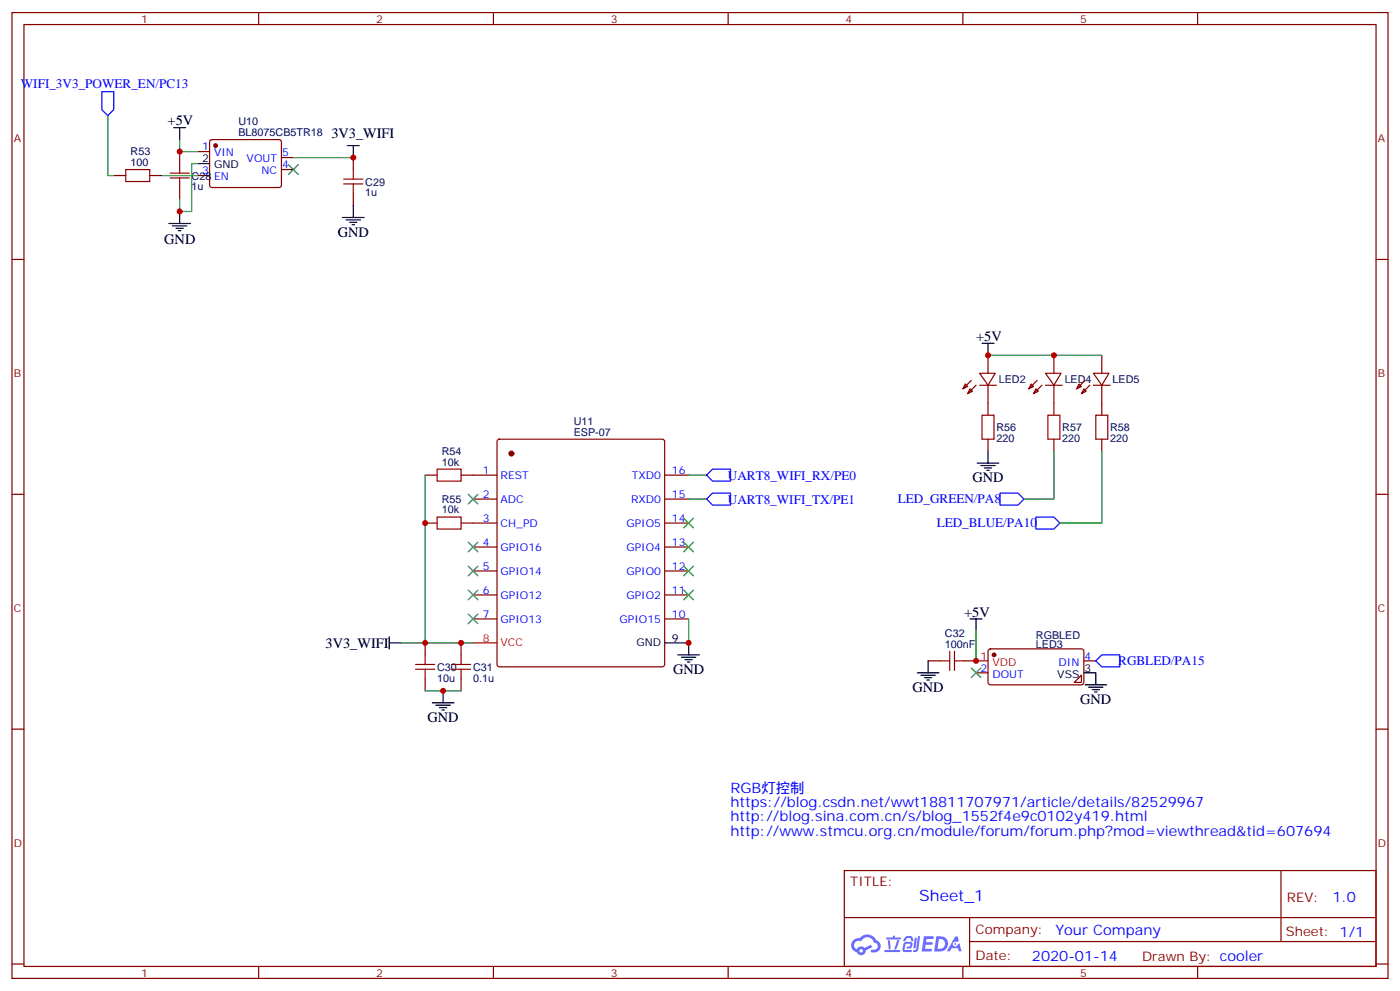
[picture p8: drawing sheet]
<svg xmlns="http://www.w3.org/2000/svg" width="412mm" height="292mm" viewBox="0 0 412 292" stroke-linecap="round" stroke-linejoin="round" font-family="sans-serif">
<g fill="none" stroke="#870000" stroke-width=".35">
<path d="M3.5 3.7h405.4v284.3h-405.4zM7.1 7.2h398.2v277.3h-398.2zM76.2 3.7v3.5M145.3 3.7v3.5M214.5 3.7v3.5M283.6 3.7v3.5M352.8 3.7v3.5M3.5 76.4h3.6M405.3 76.4h3.6M3.5 145.5h3.6M405.3 145.5h3.6M3.5 214.7h3.6"/>
<path d="M405.3 214.7h3.6M248.7 256.3h156.6v28.2h-156.6zM377.3 256.3v20.9M248.7 270.1h156.5M285.6 277.2h119.6M285.6 270.1v14.2M3.5 283.8h3.6M76.2 284.5v3.5M145.3 284.5v3.5M214.5 284.5v3.5M283.6 284.5v3.5M352.8 284.5v3.5"/>
<path d="M405.3 283.8h3.6"/>
</g>
<g fill="#5487ff">
<path d="M272.1 275.6h2.6l.3 .2-.1 .6h-2l-.1 1h1.6l.4 .4-.4 .3h-1.7l-.2 1.2 1.8 .1 .3 .3-.2 .4h-2.9z"/>
<path d="M281.4 275.7h.7l.4 1.3-.7 .3a.74 .74 0 0 0-1.1 .3 .74 .74 0 0 0 .5 1.1 .74 .74 0 0 0 .9-.7l.5-.3 .7 2.4h-.9l-.2-1h-1.9l-.5 1h-.9z"/>
<path d="M269.5 276.1h.6l-.4 2.9a.31 .31 0 0 1-.3 .3 .31 .31 0 0 1-.3-.3z"/>
<path d="M270.4 275.6h.6l-.5 4a.89 .89 0 0 1-.7 .7 .89 .89 0 0 1-.9-.3l1-.5z"/>
<path d="M266.8 275.8l.6-.2 1.2 .1 .5 1.3-.6 .1-.4-.9-1 .1a.95 .95 0 0 1-1 .8l-.1-.2z"/>
<path d="M266.4 277.5l1.8-.2a1.04 1.04 0 0 1 .6 1.1 1.04 1.04 0 0 1-.8 .9h-.7a.29 .29 0 0 1-.3-.4 .29 .29 0 0 1 .3-.2h.7l.2-.8h-1.4l-.4 1.7 1.9 .1a.29 .29 0 0 1 .3 .3 .29 .29 0 0 1-.3 .3h-2l-.4-.3 .2-2.1z"/>
<path d="M260.5 279.7h4.4a.3 .3 0 0 1 .3 .3 .3 .3 0 0 1-.3 .3h-4.3z"/>
<path d="M264.3 276.8h.6l-.5 1.6a1.02 1.02 0 0 1-.7 1.2l-.2-.3z"/>
<path d="M261.5 276.8h.6l.3 2.4-.3 .3-.3-.2z"/>
<path d="M261.1 276h1.9l.2-.5h.5l-.1 .5h1.5a.29 .29 0 0 1 .3 .3 .29 .29 0 0 1-.3 .3h-3.9z"/>
<path d="M275.8 275.6l-.6 4.5h1.4a2.27 2.27 0 0 0 2.7-2.3 2.27 2.27 0 0 0-2.7-2.2zM276.6 276.4a1.5 1.5 0 0 1 1.8 1.6 1.5 1.5 0 0 1-1.9 1.3h-.3z"/>
<path d="M251.4 276.8a2.09 2.09 0 0 0 1 3.5 1.37 1.37 0 0 0 1.5 .9 1.37 1.37 0 0 0 1.1-1.4l2-1-.5-.7-1.8 1a1.4 1.4 0 0 0-2.3 .4 1.32 1.32 0 0 1-.6-1.9 1.32 1.32 0 0 1 1.9-.4 2.02 2.02 0 0 1 2-1.3 2.02 2.02 0 0 1 1.8 1.6 1.09 1.09 0 0 1 1.1 1.4 1.09 1.09 0 0 1-1.6 .7 .41 .41 0 0 0-.5 .3 .41 .41 0 0 0 .4 .5 1.89 1.89 0 0 0 2.4-1.2 1.89 1.89 0 0 0-1.2-2.4 2.98 2.98 0 0 0-5-.6l-1 .1zM253.2 279.9a.52 .52 0 0 1 1 0 .52 .52 0 0 1-1 0z"/>
<circle cx="281.4" cy="277.9" r=".28"/>
</g>
<g fill="none" stroke="#a10000" stroke-width=".35">
<path d="M37 49.9h7.1v3.5h-7.1zM50.1 52.4h5.6M50.1 51h5.6M52.9 48.2v2.8M52.9 52.4v2.8M101.2 54.2h5.7M101.2 52.7h5.7M104.1 49.9v2.8M104.1 54.2v2.8M128.8 138.1h7v3.5h-7zM289.3 122.2h3.5v7.1h-3.5zM308.7 122.2h3.5v7.1h-3.5z"/>
<path d="M322.8 122.2h3.5v7.1h-3.5zM128.8 152.2h7v3.6h-7zM122.4 197h5.7M122.4 195.6h5.7M125.2 192.8v2.8M125.2 197v2.8M133 197h5.6M133 195.6h5.6M135.8 192.8v2.8M135.8 197v2.8M276.9 194.6h2.9M279.8 191.7v5.7"/>
<path d="M281.2 194.6h2.8M281.2 191.7v5.7"/>
</g>
<g fill="none" stroke="#870000" stroke-width=".35">
<path d="M33.5 51.7h3.5M44.1 51.7h3.5M52.9 44.6v3.6M52.9 55.2v3.5M58.2 44.6h3.5M58.2 51.7h3.5M62 41.3l.4-.2 20.1 .1 .4 .6-.1 13-.6 .4-20-.1-.5-.6v-12.7zM82.9 49.9h3.5M82.9 46.4h3.5M104.1 46.4v3.5M104.1 57v3.5M284.3 113.1l.7 .7-1.4 .7z"/>
<path d="M285.8 114.5l.7 .7-1.5 .7zM286.1 112l-2.5 2.5M287.5 113.4l-2.5 2.5M288.6 109.9h4.6l-2.2 3.5zM288.6 113.4h4.9M291 104.6v5.3M291 113.4v8.8M303.7 113.1l.7 .7-1.4 .7zM305.2 114.5l.7 .7-1.5 .7zM305.5 112l-2.5 2.5M306.9 113.4l-2.5 2.5M308 109.9h4.6l-2.2 3.5z"/>
<path d="M308 113.4h4.9M310.4 104.6v5.3M310.4 113.4v8.8M317.9 113.1l.7 .7-1.5 .7zM319.3 114.5l.7 .7-1.4 .7zM319.6 112l-2.5 2.5M321 113.4l-2.4 2.5M322.1 109.9h4.6l-2.1 3.5zM322.1 113.4h4.9M324.6 104.6v5.3M324.6 113.4v8.8M125.2 139.9h3.6"/>
<path d="M135.8 139.9h10.6M146.6 129.5l.5-.2h48l.5 .2 .2 .5v65.6l-.2 .5-.5 .2h-48l-.5-.2-.2-.5v-65.6zM195.8 139.9h7M291 129.3v3.5M310.4 129.3v3.5M324.6 129.3v3.5M125.2 154h3.6M135.8 154h10.6M139.3 146.9h7.1M195.8 146.9h7M195.8 154h7M139.3 161h7.1"/>
<path d="M139.3 168.1h7.1M139.3 175.2h7.1M195.8 161h7M195.8 168.1h7M195.8 175.2h7M125.2 189.3v3.5M125.2 199.8v3.6M135.8 189.3v3.5M135.8 199.8v3.6M139.3 182.2h7.1M195.8 182.2h7M273.4 194.6h3.5"/>
<path d="M284 194.6h3.5M287.5 198.1h3.5M291.3 191.2l.4-.2 27.1 .1 .5 .6-.1 9.5-.6 .4-27.1-.1-.5-.6v-9.2zM318.6 198.8v2.1h-2.2zM319.3 194.6h3.5"/>
</g>
<g fill="#870000" stroke="#870000" stroke-width=".35">
<circle cx="292.8" cy="192.8" r=".53"/>
<circle cx="63.5" cy="42.9" r=".53"/>
<circle cx="150.6" cy="133.5" r=".71"/>
</g>
<path d="M139.3 189.3h7.1M287.5 194.6h3.5" fill="none" stroke="#f00" stroke-width=".35"/>
<g fill="none" stroke="#000" stroke-width=".35">
<path d="M51.2 37.6h3.5M52.9 37.6v3.5M58.2 48.2h3.5M102.3 42.9h3.5M104.1 42.9v3.5M49.7 65.8h6.4M50.8 66.5h4.2M51.9 67.2h2.1M52.6 67.9h.7M52.9 62.3v3.5M100.9 64h6.3M102 64.7h4.2"/>
<path d="M103 65.4h2.1M103.7 66.1h.7M104.1 60.5v3.5M289.3 101.1h3.5M291 101.1v3.5M287.9 136.3h6.3M288.9 137.1h4.3M290 137.8h2.1M290.7 138.5h.7M291 132.8v3.5M114.7 189.3h3.5M114.7 187.5v3.5"/>
<path d="M195.8 189.3h7v3.5M199.7 192.8h6.3M200.7 193.5h4.3M201.8 194.2h2.1M202.5 194.9h.7M270.2 198.1h6.4M271.3 198.8h4.2M272.3 199.5h2.2M273.4 194.6v3.5M285.8 182.2h3.5M287.5 182.2v3.5M319.3 198.1h3.5v3.5"/>
<path d="M127.4 206.9h6.3M128.4 207.6h4.2M129.5 208.3h2.1M130.2 209h.7M130.5 203.4v3.5M273 200.2h.8M319.6 201.6h6.4M320.7 202.3h4.2M321.7 203h2.1M322.4 203.7h.7"/>
</g>
<path d="M30 27h3.5v5.3l-1.8 1.7-1.7-1.7zM208.1 139.9l1.8-1.8h5.3v3.5h-5.3zM208.1 146.9l1.8-1.7h5.3v3.5h-5.3zM294.6 145.2h5.3l1.7 1.7-1.7 1.8h-5.3zM305.2 152.2h5.2l1.8 1.8-1.8 1.8h-5.2zM322.8 194.6l1.8-1.8h5.2v3.5h-5.2z" fill="none" stroke="#00f" stroke-width=".35"/>
<g fill="none" stroke="#008700" stroke-width=".35">
<path d="M31.7 34v17.7h1.8M47.6 51.7h10.6M52.9 41.1v3.5h5.3M58.2 48.2h-1.8v14.1h-3.5v-3.6M86.4 46.4h17.7M291 104.6h33.6M125.2 139.9v49.4M202.8 139.9h5.3M310.4 132.8v14.1h-8.8M324.6 132.8v21.2h-12.4M202.8 146.9h5.3M118.2 189.3h21.1"/>
<path d="M202.8 182.2v7.1M287.5 185.7v8.9M125.2 203.4h10.6"/>
</g>
<g fill="#c00">
<circle cx="310.4" cy="104.6" r=".88"/>
<circle cx="291" cy="104.6" r=".88"/>
<circle cx="135.8" cy="189.3" r=".88"/>
<circle cx="125.2" cy="189.3" r=".88"/>
<circle cx="125.2" cy="154" r=".88"/>
<circle cx="287.5" cy="194.6" r=".88"/>
<circle cx="52.9" cy="62.3" r=".88"/>
<circle cx="104.1" cy="46.4" r=".88"/>
<circle cx="52.9" cy="44.6" r=".88"/>
<circle cx="202.8" cy="189.3" r=".88"/>
<circle cx="130.5" cy="203.4" r=".88"/>
</g>
<g fill="#c00" stroke="#008700" stroke-width=".35">
<path d="M286.1 196.7l2.8 2.8zM288.9 196.7l-2.8 2.8z"/>
<path d="M85 48.5l2.8 2.8zM87.8 48.5l-2.8 2.8z"/>
<path d="M137.9 145.5l2.9 2.8zM140.8 145.5l-2.9 2.8z"/>
<path d="M137.9 159.6l2.9 2.9zM140.8 159.6l-2.9 2.9z"/>
<path d="M137.9 166.7l2.9 2.8zM140.8 166.7l-2.9 2.8z"/>
<path d="M137.9 173.7l2.9 2.9zM140.8 173.7l-2.9 2.9z"/>
<path d="M137.9 180.8l2.9 2.8zM140.8 180.8l-2.9 2.8z"/>
<path d="M201.4 152.6l2.9 2.8zM204.3 152.6l-2.9 2.8z"/>
<path d="M201.4 159.6l2.9 2.9zM204.3 159.6l-2.9 2.9z"/>
<path d="M201.4 166.7l2.9 2.8zM204.3 166.7l-2.9 2.8z"/>
<path d="M201.4 173.7l2.9 2.9zM204.3 173.7l-2.9 2.9z"/>
</g>
<text font-size="4.6" fill="#00f" x="270.8" y="265.3">Sheet_1</text>
<g font-size="4.2">
<text x="49.4" y="36.9">+5V</text>
<text x="97.6" y="40.7">3V3_WIFI</text>
<text x="48.4" y="71.9">GND</text>
<text x="99.5" y="69.7">GND</text>
<text x="287.5" y="100.4">+5V</text>
<text x="286.5" y="142">GND</text>
<text x="284" y="181.5">+5V</text>
<text x="95.9" y="190.7">3V3_WIFI</text>
<text x="198.3" y="198.4">GND</text>
<text x="268.8" y="203.7">GND</text>
<text x="318.2" y="207.3">GND</text>
<text x="125.9" y="212.5">GND</text>
</g>
<g font-size="4.2" fill="#00f">
<text x="215.2" y="233.4">RGB灯控制</text>
<text x="215.2" y="237.6">https://blog.csdn.net/wwt18811707971/article/details/82529967</text>
<text x="215.2" y="241.8">http://blog.sina.com.cn/s/blog_1552f4e9c0102y419.html</text>
<text x="215.2" y="246.1">http://www.stmcu.org.cn/module/forum/forum.php?mod=viewthread&amp;tid=607694</text>
<text x="392.5" y="265.6">1.0</text>
<text x="310.9" y="275.1">Your Company</text>
<text x="304" y="282.9">2020-01-14</text>
</g>
<g font-size="3.9" fill="#00f">
<text x="6.1" y="25.9">WIFI_3V3_POWER_EN/PC13</text>
<text x="214.4" y="141.2">UART8_WIFI_RX/PE0</text>
<text x="214.4" y="148.2">UART8_WIFI_TX/PE1</text>
<text x="264.5" y="148.2">LED_GREEN/PA8</text>
<text x="275.9" y="155.2">LED_BLUE/PA10</text>
<text x="329.4" y="195.8">RGBLED/PA15</text>
</g>
<g font-size="3.9" fill="#800">
<text x="250.5" y="260.9">TITLE:</text>
<text x="379.1" y="265.6">REV:</text>
<text x="287.4" y="275.1">Company:</text>
<text x="378.7" y="275.7">Sheet: 1/1</text>
<text x="287.4" y="282.8">Date:</text>
<text x="336.4" y="282.8">Drawn By: cooler</text>
</g>
<g font-size="3.2" fill="#800">
<text x="41.6" y="6.7">1</text>
<text x="110.8" y="6.7">2</text>
<text x="179.9" y="6.7">3</text>
<text x="249.1" y="6.7">4</text>
<text x="318.2" y="6.7">5</text>
<text x="4.1" y="41.8">A</text>
<text x="405.9" y="41.8">A</text>
<text x="4.1" y="110.9">B</text>
<text x="405.9" y="110.9">B</text>
<text x="4.1" y="180.1">C</text>
<text x="405.9" y="180.1">C</text>
<text x="4.1" y="249.2">D</text>
<text x="405.9" y="249.2">D</text>
<text x="41.6" y="287.5">1</text>
<text x="110.8" y="287.5">2</text>
<text x="179.9" y="287.5">3</text>
<text x="249.1" y="287.5">4</text>
<text x="318.2" y="287.5">5</text>
</g>
<g font-size="3.2" fill="#000080">
<text x="70.2" y="39.9">BL8075CB5TR18</text>
<text x="70.2" y="36.7">U10</text>
<text x="38.5" y="45.6">R53</text>
<text x="38.5" y="48.9">100</text>
<text x="56.4" y="52.9">C28</text>
<text x="56.4" y="56">1u</text>
<text x="107.6" y="57.7">1u</text>
<text x="107.6" y="54.6">C29</text>
<text x="294.2" y="112.8">LED2</text>
<text x="313.6" y="112.8">LED4</text>
<text x="327.7" y="112.8">LED5</text>
<text x="169" y="125">U11</text>
<text x="169" y="128.2">ESP-07</text>
<text x="293.5" y="130.1">220</text>
<text x="293.5" y="126.9">R56</text>
<text x="312.9" y="130.1">220</text>
<text x="312.9" y="126.9">R57</text>
<text x="327" y="130.1">220</text>
<text x="327" y="126.9">R58</text>
<text x="130.2" y="137.1">10k</text>
<text x="130.2" y="133.9">R54</text>
<text x="130.2" y="148">R55</text>
<text x="130.2" y="151.2">10k</text>
<text x="278.4" y="190.7">100nF</text>
<text x="278.4" y="187.5">C32</text>
<text x="305.2" y="188.2">RGBLED</text>
<text x="305.2" y="190.7">LED3</text>
<text x="128.8" y="197.5">C30</text>
<text x="139.3" y="197.5">C31</text>
<text x="128.8" y="200.7">10u</text>
<text x="139.3" y="200.7">0.1u</text>
</g>
<g font-size="3.2" fill="#00f">
<text x="59.5" y="44.3">1</text>
<text x="63" y="46">VIN</text>
<text x="72.7" y="47.8">VOUT</text>
<text x="83.1" y="46">5</text>
<text x="59.5" y="51.3">3</text>
<text x="63" y="53.1">EN</text>
<text x="77" y="51.3">NC</text>
<text x="83.1" y="49.6">4</text>
<text x="142.3" y="139.5">1</text>
<text x="147.5" y="140.9">REST</text>
<text x="186.1" y="140.9">TXD0</text>
<text x="197.9" y="139.5">16</text>
<text x="142.3" y="146.6">2</text>
<text x="147.5" y="148">ADC</text>
<text x="185.9" y="148">RXD0</text>
<text x="197.9" y="146.6">15</text>
<text x="142.3" y="153.6">3</text>
<text x="147.5" y="155">CH_PD</text>
<text x="184.5" y="155">GPIO5</text>
<text x="197.9" y="153.6">14</text>
<text x="142.3" y="160.7">4</text>
<text x="197.9" y="160.7">13</text>
<text x="142.3" y="167.7">5</text>
<text x="147.5" y="162.1">GPIO16</text>
<text x="184.5" y="162.1">GPIO4</text>
<text x="197.9" y="167.7">12</text>
<text x="147.5" y="169.2">GPIO14</text>
<text x="184.5" y="169.2">GPIO0</text>
<text x="142.3" y="174.8">6</text>
<text x="147.5" y="176.2">GPIO12</text>
<text x="184.5" y="176.2">GPIO2</text>
<text x="197.9" y="174.8">11</text>
<text x="142.3" y="181.9">7</text>
<text x="147.5" y="183.3">GPIO13</text>
<text x="182.5" y="183.3">GPIO15</text>
<text x="197.9" y="181.9">10</text>
<text x="288.8" y="197.7">2</text>
<text x="311.8" y="196">DIN</text>
<text x="319.4" y="194.2">4</text>
<text x="292.3" y="199.5">DOUT</text>
</g>
<g font-size="3.2">
<text x="59.5" y="47.8">2</text>
<text x="63" y="49.6">GND</text>
<text x="187.5" y="190.3">GND</text>
<text x="197.9" y="188.9">9</text>
<text x="319.4" y="197.7">3</text>
<text x="311.5" y="199.5">VSS</text>
</g>
<g font-size="3.2" fill="#f00">
<text x="142.3" y="188.9">8</text>
<text x="147.5" y="190.3">VCC</text>
<text x="288.8" y="194.2">1</text>
<text x="292.3" y="196">VDD</text>
</g>
</svg>
